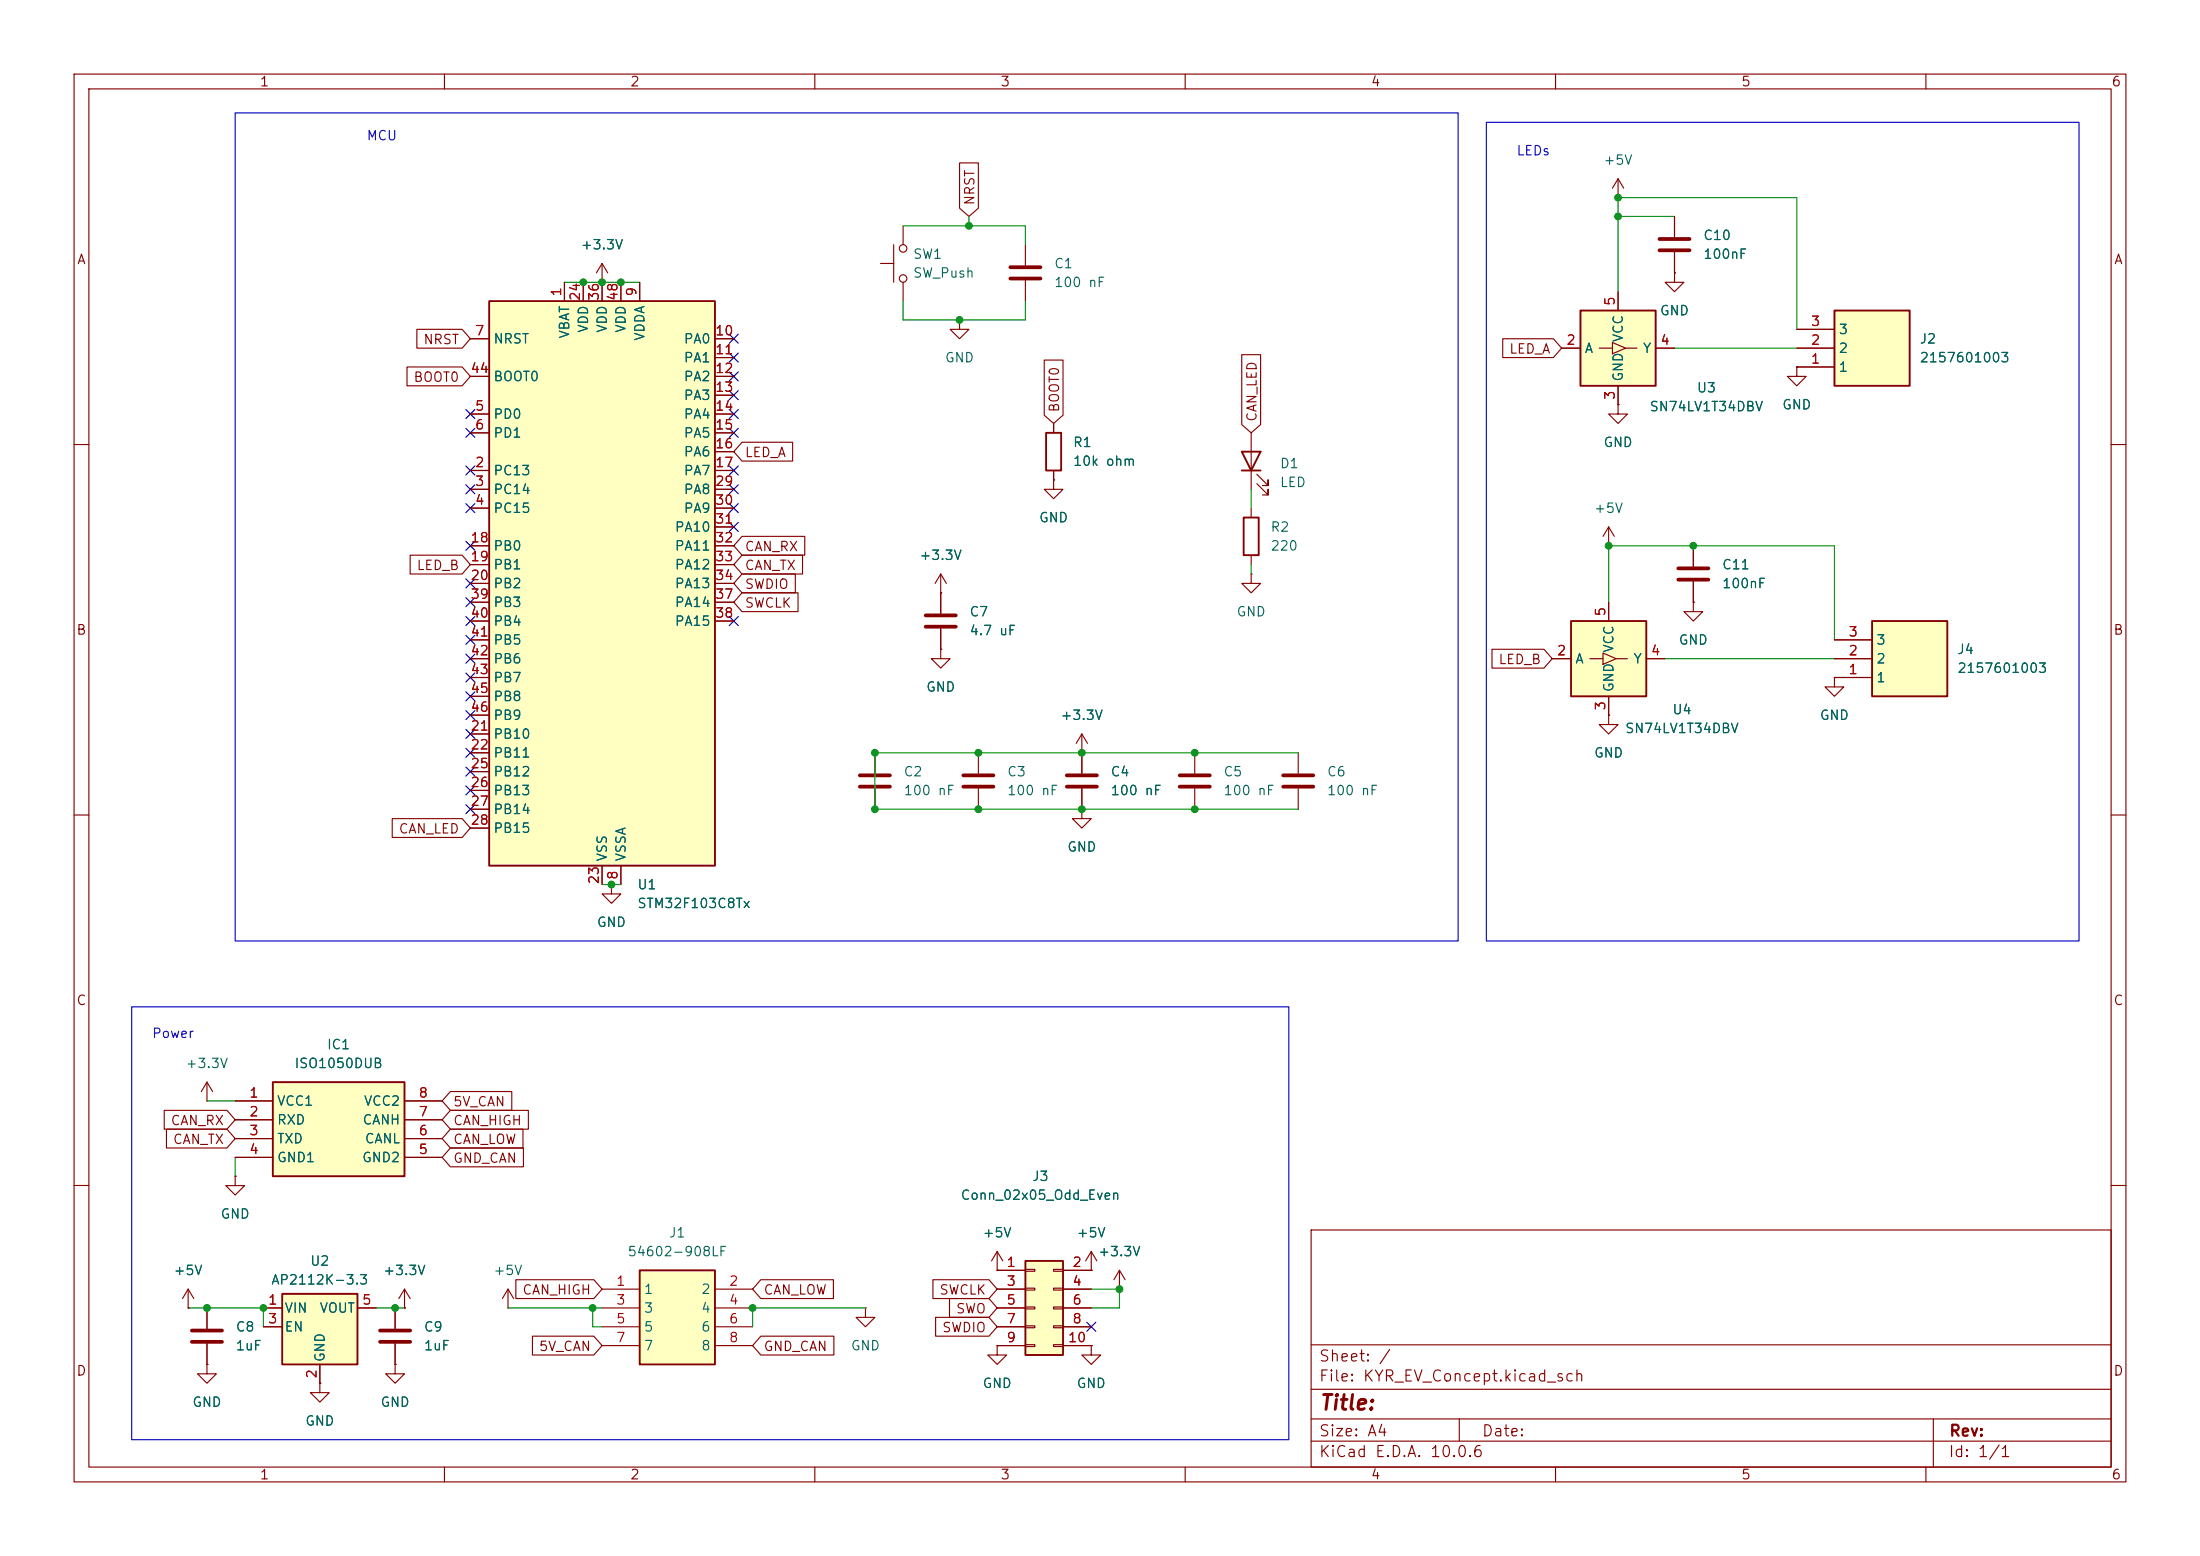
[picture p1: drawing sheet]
<svg xmlns="http://www.w3.org/2000/svg" width="297mm" height="210mm" viewBox="0 0 297 210" stroke-linecap="round" stroke-linejoin="round" font-family="sans-serif">
<g fill="none" stroke="#840000" stroke-width=".15">
<path d="M10 10h277v190h-277zM12 12h273v186h-273zM60 10v2M110 10v2M160 10v2M210 10v2M260 10v2M218.4 54.6v1.3h1.3l-1.3 1.3-1.2-1.3h1.2M218.4 54.6h.1M10 60h2M285 60h2M127 80v2.8"/>
<path d="M127 84.8v2.8M217.2 96.5v1.3h1.2l-1.2 1.3-1.3-1.3h1.3M217.2 96.5h.1M10 110h2M175.3 101.6v2.8M175.3 106.4v2.8M285 110h2M31.7 158.8v1.2h1.3l-1.3 1.3-1.2-1.3h1.2M31.7 158.8h.1M10 160h2M25.4 176.5h.1M25.4 174l-.8 1.3"/>
<path d="M25.4 174l.8 1.3M25.4 174v2.5M27.9 176.5v2.8M54.6 176.5h.1M54.6 174l-.8 1.3M54.6 174l.8 1.3M54.6 174v2.5M177 166h108v32h-108zM285 160h2M27.9 181.4v2.8M60 198v2M110 198v2"/>
<path d="M160 198v2M177 194.5h108M177 191.5h108M177 187.5h108M177 181.5h108M197 191.5v3M210 198v2M260 198v2M261 191.5v6.5"/>
</g>
<path d="M125 83.1h4M125 84.6h4M173.2 104.6h4.1M173.2 106.2h4.1M25.9 179.6h4.1M25.9 181.1h4.1" fill="none" stroke="#840000" stroke-width=".51"/>
<path d="M138.4 170.2h5.1v12.7h-5.1z" fill="#ffffc2"/>
<path d="M138.4 170.2h5.1v12.7h-5.1z" fill="none" stroke="#840000" stroke-width=".25"/>
<g fill="none" stroke="#840000" stroke-width=".15">
<path d="M161.3 101.6v2.8M161.3 106.4v2.8M134.6 171.5h3.8M134.6 174h3.8M134.6 176.5h3.8M134.6 179.1h3.8M138.4 171.3h1.3v.3h-1.3zM138.4 173.9h1.3v.2h-1.3zM138.4 176.4h1.3v.3h-1.3zM138.4 178.9h1.3v.3h-1.3zM142.2 171.3h1.3v.3h-1.3zM142.2 173.9h1.3v.2h-1.3z"/>
<path d="M142.2 176.4h1.3v.3h-1.3zM142.2 178.9h1.3v.3h-1.3zM143.5 171.5h3.8M143.5 174h3.8M143.5 176.5h3.8M143.5 179.1h3.8M134.6 181.6h3.8M138.4 181.5h1.3v.2h-1.3zM142.2 181.5h1.3v.2h-1.3zM143.5 181.6h3.8"/>
</g>
<path d="M159.3 104.6h4M159.3 106.2h4" fill="none" stroke="#840000" stroke-width=".51"/>
<path d="M86.4 171.5h10.1v12.7h-10.1z" fill="#ffffc2"/>
<path d="M86.4 171.5h10.1v12.7h-10.1z" fill="none" stroke="#840000" stroke-width=".25"/>
<path d="M81.3 174h5.1M81.3 176.5h5.1M81.3 179.1h5.1M96.5 174h5.1M96.5 176.5h5.1M96.5 179.1h5.1M81.3 181.6h5.1M96.5 181.6h5.1" fill="none" stroke="#840000" stroke-width=".15"/>
<path d="M36.8 146.1h17.8v12.7h-17.8z" fill="#ffffc2"/>
<path d="M36.8 146.1h17.8v12.7h-17.8z" fill="none" stroke="#840000" stroke-width=".25"/>
<g fill="none" stroke="#840000" stroke-width=".15">
<path d="M242.6 49.5v1.3h1.2l-1.2 1.3-1.3-1.3h1.3M242.6 49.5h.1M27.9 148.6h.1M27.9 146.1l-.7 1.2M27.9 146.1l.8 1.2M27.9 146.1v2.5M31.7 148.6h5.1M31.7 151.1h5.1M31.7 153.7h5.1M31.7 156.2h5.1M54.6 148.6h5.1M54.6 151.1h5.1"/>
<path d="M54.6 153.7h5.1M54.6 156.2h5.1"/>
</g>
<path d="M252.7 83.8h10.2v10.2h-10.2z" fill="#ffffc2"/>
<path d="M252.7 83.8h10.2v10.2h-10.2z" fill="none" stroke="#840000" stroke-width=".25"/>
<path d="M226.1 29.2v2.8M226.1 34v2.8M247.6 91.4h5.1M247.6 88.9h5.1M247.6 86.4h5.1" fill="none" stroke="#840000" stroke-width=".15"/>
<path d="M224 32.3h4.1M224 33.8h4.1" fill="none" stroke="#840000" stroke-width=".51"/>
<path d="M247.6 41.9h10.2v10.2h-10.2z" fill="#ffffc2"/>
<path d="M247.6 41.9h10.2v10.2h-10.2z" fill="none" stroke="#840000" stroke-width=".25"/>
<g fill="none" stroke="#840000" stroke-width=".15">
<path d="M218.4 26.7h.1M218.4 24.1l-.7 1.3M218.4 24.1l.8 1.3M218.4 24.1v2.6M226.1 36.8v1.3h1.2l-1.2 1.3-1.3-1.3h1.3M226.1 36.8h.1M242.6 49.5h5M242.6 47h5M242.6 44.5h5M146 99.1l-.7 1.2M146 99.1l.8 1.2M146 99.1v5.3"/>
<path d="M82.5 119.4v1.3h1.3l-1.3 1.2-1.2-1.2h1.2M82.5 119.4h.1M146 101.6h.1M146 106.4v2.8M53.3 176.5v2.8M68.6 176.5h.1M68.6 174l-.8 1.3M68.6 174l.7 1.3M68.6 174v2.5M53.3 181.4v2.8"/>
</g>
<path d="M144 104.6h4.1M144 106.2h4.1M51.3 179.6h4.1M51.3 181.1h4.1" fill="none" stroke="#840000" stroke-width=".51"/>
<path d="M66 40.6h30.5v76.2h-30.5z" fill="#ffffc2"/>
<path d="M66 40.6h30.5v76.2h-30.5zM141.2 58.4h2.1v5.1h-2.1zM167.6 61h2.6l-1.3 2.5zM167.6 63.5h2.6M167.9 69.9h2v5h-2z" fill="none" stroke="#840000" stroke-width=".25"/>
<g fill="none" stroke="#840000" stroke-width=".15">
<path d="M76.2 38.1v2.5M78.7 38.1v2.5M81.3 38.1h.1M81.3 35.6v5M81.3 35.6l-.8 1.2M81.3 35.6l.7 1.2M83.8 38.1v2.5M86.4 38.1v2.5M118.9 35.6h1.7M120.6 33v5.1M121.9 30.5v2.5M121.9 38.1v2.5"/>
<path d="M138.4 33v2.8M138.4 37.8v2.8M63.5 55.9h2.5M63.5 58.4h2.5M63.5 45.7h2.5M63.5 50.8h2.5M96.5 55.9h2.6M96.5 58.4h2.6M96.5 45.7h2.6M96.5 48.3h2.6M96.5 50.8h2.6M96.5 53.3h2.6"/>
<path d="M129.5 43.2v1.3h1.3l-1.3 1.2-1.2-1.2h1.2M129.5 43.2h.1M142.2 57.2v1.2M168.9 58.4v7.6M63.5 63.5h2.5M63.5 66h2.5M63.5 68.6h2.5M63.5 73.7h2.5M63.5 76.2h2.5M63.5 78.7h2.5M96.5 63.5h2.6M96.5 66h2.6"/>
<path d="M96.5 68.6h2.6M96.5 61h2.6M96.5 73.7h2.6M96.5 76.2h2.6M96.5 78.7h2.6M96.5 71.1h2.6M127 77.5l-.8 1.2M127 77.5l.8 1.2M127 77.5v2.5M142.2 64.8v1.2h1.3l-1.3 1.3-1.2-1.3h1.2M142.2 64.8h.1M142.2 63.5v1.3"/>
<path d="M168.9 77.5v1.2h1.3l-1.3 1.3-1.3-1.3h1.3M168.9 77.5h.1M168.9 68.6v1.3M168.9 74.9v1.3M169.7 65.3l1.5 1.5v-.8v.8h-.8M169.7 64l1.5 1.5v-.7v.7h-.8M217.2 73.7h.1M217.2 71.1l-.8 1.3M217.2 71.1l.7 1.3M217.2 71.1v2.6M63.5 99.1h2.5M63.5 81.3h2.5"/>
<path d="M63.5 83.8h2.5M63.5 86.4h2.5M63.5 88.9h2.5M63.5 91.4h2.5M63.5 94h2.5M63.5 96.5h2.5M96.5 81.3h2.6M96.5 83.8h2.6M127 87.6v1.3h1.3l-1.3 1.3-1.3-1.3h1.3M127 87.6h.1M127 80h.1M63.5 101.6h2.5"/>
<path d="M63.5 104.1h2.5M63.5 106.7h2.5M63.5 109.2h2.5M63.5 111.8h2.5M81.3 116.8v2.6M83.8 116.8v2.6M118.1 101.6v2.8M118.1 106.4v2.8M132.1 101.6v2.8M132.1 106.4v2.8M27.9 184.2v1.2h1.3l-1.3 1.3-1.2-1.3h1.2M27.9 184.2h.1"/>
<path d="M43.2 186.7v1.3h1.2l-1.2 1.2-1.3-1.2h1.3M43.2 186.7h.1M53.3 184.2v1.2h1.3l-1.3 1.3-1.2-1.3h1.2M53.3 184.2h.1"/>
<circle cx="121.9" cy="37.6" r=".51"/>
<circle cx="121.9" cy="33.5" r=".51"/>
</g>
<path d="M136.4 36.1h4.1M136.4 37.6h4.1M116.1 104.6h4M116.1 106.2h4M130 104.6h4.1M130 106.2h4.1" fill="none" stroke="#840000" stroke-width=".51"/>
<path d="M213.4 41.9h10.1v10.2h-10.1z" fill="#ffffc2"/>
<path d="M213.4 41.9h10.1v10.2h-10.1z" fill="none" stroke="#840000" stroke-width=".25"/>
<path d="M218.4 39.4v2.5M210.8 47h2.6M215.9 47h1.8M217.7 46.2l1.8 .8-1.8 .8zM218.4 52.1v2.5M219.5 47h1.5M223.5 47h2.6" fill="none" stroke="#840000" stroke-width=".15"/>
<path d="M212.1 83.8h10.1v10.2h-10.1z" fill="#ffffc2"/>
<path d="M212.1 83.8h10.1v10.2h-10.1z" fill="none" stroke="#840000" stroke-width=".25"/>
<g fill="none" stroke="#840000" stroke-width=".15">
<path d="M228.6 73.7v2.8M228.6 78.5v2.8M209.5 88.9h2.6M214.6 88.9h1.8M216.4 88.1l1.8 .8-1.8 .8zM217.2 81.3v2.5M217.2 94v2.5M218.2 88.9h1.5M222.2 88.9h2.6M228.6 81.3v1.3h1.3l-1.3 1.2-1.3-1.2h1.3M228.6 81.3h.1M247.6 91.4v1.3h1.3l-1.3 1.3-1.2-1.3h1.2"/>
<path d="M247.6 91.4h.1"/>
</g>
<path d="M226.6 76.7h4M226.6 78.2h4" fill="none" stroke="#840000" stroke-width=".51"/>
<path d="M38.1 174.6h10.2v9.6h-10.2z" fill="#ffffc2"/>
<path d="M38.1 174.6h10.2v9.6h-10.2z" fill="none" stroke="#840000" stroke-width=".25"/>
<g fill="none" stroke="#840000" stroke-width=".15">
<path d="M76.2 38.1v2.5M78.7 38.1v2.5M81.3 38.1h.1M81.3 38.1v2.5M83.8 38.1v2.5M86.4 38.1v2.5M129.5 22h2.6v6.1l-1.3 1.1-1.3-1.1zM218.4 39.4v2.5M226.1 36.8h.1M226.1 29.2v2.8M226.1 34v2.8M54.9 49.5h7.5l1.1 1.3-1.1 1.3h-7.5z"/>
<path d="M56.3 44.4h6.1l1.1 1.3-1.1 1.3h-6.1zM63.5 55.9h2.5M63.5 58.4h2.5M63.5 45.7h2.5M63.5 50.8h2.5M96.5 55.9h2.6M96.5 58.4h2.6M96.5 45.7h2.6M96.5 48.3h2.6M96.5 50.8h2.6M96.5 53.3h2.6M100.2 59.7h6.8v2.5h-6.8l-1.1-1.2z"/>
<path d="M141 48.6h2.5v7.4l-1.3 1.2-1.2-1.2zM142.2 57.2v1.2M167.6 47.9h2.6v9.4l-1.3 1.1-1.3-1.1zM202.9 45.7h6.8l1.1 1.3-1.1 1.3h-6.8zM210.8 47h2.6M218.4 54.6h.1M218.4 52.1v2.5M223.5 47h2.6M242.6 49.5h.1M242.6 49.5h5M242.6 47h5M242.6 44.5h5"/>
<path d="M55.4 74.9h7l1.1 1.3-1.1 1.3h-7zM63.5 63.5h2.5M63.5 66h2.5M63.5 68.6h2.5M63.5 73.7h2.5M63.5 76.2h2.5M63.5 78.7h2.5M96.5 63.5h2.6M96.5 66h2.6M96.5 68.6h2.6M96.5 61h2.6M96.5 73.7h2.6"/>
<path d="M96.5 76.2h2.6M96.5 78.7h2.6M96.5 71.1h2.6M100.2 74.9h8.1v2.6h-8.1l-1.1-1.3zM100.2 77.5h7.2v2.5h-7.2l-1.1-1.3zM100.2 72.4h8.4v2.5h-8.4l-1.1-1.2zM142.2 64.8h.1M142.2 63.5v1.3M228.6 73.7v2.8M228.6 78.5v2.8M63.5 91.4h2.5M63.5 88.9h2.5"/>
<path d="M63.5 86.4h2.5M63.5 99.1h2.5M63.5 81.3h2.5M63.5 83.8h2.5M63.5 94h2.5M63.5 96.5h2.5M96.5 81.3h2.6M96.5 83.8h2.6M100.2 80h7.5v2.6h-7.5l-1.1-1.3zM127 80h.1M127 87.6h.1M127 80v2.8"/>
<path d="M127 84.8v2.8M201.4 87.6h7l1.1 1.3-1.1 1.3h-7zM209.5 88.9h2.6M217.2 96.5h.1M217.2 81.3v2.5M217.2 94v2.5M222.2 88.9h2.6M228.6 81.3h.1M247.6 91.4h.1M247.6 91.4h5.1M247.6 88.9h5.1M247.6 86.4h5.1"/>
<path d="M53 110.5h9.4l1.1 1.3-1.1 1.2h-9.4zM63.5 101.6h2.5M63.5 104.1h2.5M63.5 106.7h2.5M63.5 109.2h2.5M63.5 111.8h2.5M81.3 116.8v2.6M82.5 119.4h.1M83.8 116.8v2.6M146 109.2v1.3h1.3l-1.3 1.3-1.2-1.3h1.2M146 109.2h.1M146 101.6h.1"/>
<path d="M146 101.6v2.8M146 106.4v2.8M22.2 149.9h8.4l1.1 1.2-1.1 1.3h-8.4zM22.5 152.4h8.1l1.1 1.3-1.1 1.2h-8.1zM31.7 158.8h.1M31.7 148.6h5.1M31.7 151.1h5.1M31.7 153.7h5.1M31.7 156.2h5.1M54.6 148.6h5.1M54.6 151.1h5.1M54.6 153.7h5.1"/>
<path d="M54.6 156.2h5.1M60.8 149.9h10.5v2.5h-10.5l-1.1-1.3zM60.8 147.3h8.3v2.6h-8.3l-1.1-1.3zM60.8 154.9h9.9v2.6h-9.9l-1.1-1.3zM60.8 152.4h9.8v2.5h-9.8l-1.1-1.2zM25.4 176.5h.1M27.9 176.5v2.8M35.6 176.5h2.5M35.6 179.1h2.5M48.3 176.5h2.5M53.3 176.5v2.8M54.6 176.5h.1"/>
<path d="M69.6 172.7h10.6l1.1 1.3-1.1 1.3h-10.6zM102.7 172.7h9.8v2.6h-9.8l-1.1-1.3zM116.8 176.5v1.3h1.3l-1.3 1.3-1.2-1.3h1.2M116.8 176.5h.1M125.9 172.7h7.6l1.1 1.3-1.1 1.3h-7.6zM126.3 177.8h7.2l1.1 1.3-1.1 1.2h-7.2zM128.2 175.3h5.3l1.1 1.2-1.1 1.3h-5.3zM134.6 171.5h.1M134.6 176.5h3.8M134.6 179.1h3.8M134.6 168.9l-.7 1.3M134.6 168.9l.8 1.3"/>
<path d="M134.6 168.9v2.6M134.6 171.5h3.8M134.6 174h3.8M143.5 176.5h3.8M143.5 179.1h3.8M143.5 171.5h3.8M143.5 174h3.8M147.3 171.5h.1M147.3 168.9l-.7 1.3M147.3 168.9l.8 1.3M147.3 168.9v2.6M151.1 174h.1"/>
<path d="M151.1 171.5l-.7 1.2M151.1 171.5l.8 1.2M151.1 171.5v2.5M27.9 184.2h.1M27.9 181.4v2.8M43.2 186.7h.1M43.2 184.2v2.5M53.3 184.2h.1M53.3 181.4v2.8M71.9 180.3h8.3l1.1 1.3-1.1 1.3h-8.3zM102.7 180.3h9.9v2.6h-9.9l-1.1-1.3zM134.6 181.6v1.3h1.3l-1.3 1.3-1.3-1.3h1.3"/>
<path d="M134.6 181.6h.1M134.6 181.6h3.8M143.5 181.6h3.8M147.3 181.6v1.3h1.3l-1.3 1.3-1.3-1.3h1.3M147.3 181.6h.1"/>
</g>
<g fill="none" stroke="#009600" stroke-width=".15">
<path d="M76.2 38.1h10.2M121.9 30.5h16.5v2.5M130.8 29.2v1.3M218.4 39.4v-12.7h24.2v17.8M218.4 29.2h7.7M121.9 40.6v2.6h16.5v-2.6M226.1 47h16.5M168.9 66v2.6M168.9 76.2v1.3M217.2 81.3v-7.6h30.4v12.7M224.8 88.9h22.8M81.3 119.4h2.5"/>
<path d="M175.3 101.6h-57.2v7.6h57.2M27.9 148.6h3.8M31.7 156.2v2.6M25.4 176.5h10.2v2.6M50.8 176.5h3.8M68.6 176.5h12.7M80 176.5v2.6h1.3M116.8 176.5h-15.2v2.6M147.3 174h3.8v2.5h-3.8"/>
</g>
<g fill="none" stroke="#000084" stroke-width=".15">
<path d="M62.9 57.8l1.2 1.2M62.9 55.3l1.2 1.2M64.1 57.8l-1.2 1.2M64.1 55.3l-1.2 1.2M98.5 45.1l1.2 1.2M98.5 50.2l1.2 1.2M98.5 47.7l1.2 1.2M98.5 55.3l1.2 1.2M98.5 52.7l1.2 1.2M98.5 57.8l1.2 1.2M99.7 45.1l-1.2 1.2M99.7 50.2l-1.2 1.2"/>
<path d="M99.7 47.7l-1.2 1.2M99.7 52.7l-1.2 1.2M99.7 55.3l-1.2 1.2M99.7 57.8l-1.2 1.2M62.9 68l1.2 1.2M62.9 65.4l1.2 1.2M62.9 62.9l1.2 1.2M62.9 73.1l1.2 1.2M62.9 78.1l1.2 1.2M64.1 68l-1.2 1.2M64.1 65.4l-1.2 1.2M64.1 62.9l-1.2 1.2"/>
<path d="M64.1 73.1l-1.2 1.2M64.1 78.1l-1.2 1.2M98.5 68l1.2 1.2M98.5 62.9l1.2 1.2M98.5 65.4l1.2 1.2M98.5 70.5l1.2 1.2M99.7 68l-1.2 1.2M99.7 62.9l-1.2 1.2M99.7 65.4l-1.2 1.2M99.7 70.5l-1.2 1.2M62.9 93.4l1.2 1.2M62.9 83.2l1.2 1.2"/>
<path d="M62.9 85.8l1.2 1.2M62.9 88.3l1.2 1.2M62.9 90.8l1.2 1.2M62.9 98.5l1.2 1.2M62.9 95.9l1.2 1.2M62.9 80.7l1.2 1.2M64.1 93.4l-1.2 1.2M64.1 83.2l-1.2 1.2M64.1 85.8l-1.2 1.2M64.1 88.3l-1.2 1.2M64.1 90.8l-1.2 1.2M64.1 98.5l-1.2 1.2"/>
<path d="M64.1 95.9l-1.2 1.2M64.1 80.7l-1.2 1.2M98.5 83.2l1.2 1.2M99.7 83.2l-1.2 1.2M62.9 106.1l1.2 1.2M62.9 103.5l1.2 1.2M62.9 108.6l1.2 1.2M62.9 101l1.2 1.2M64.1 103.5l-1.2 1.2M64.1 106.1l-1.2 1.2M64.1 108.6l-1.2 1.2M64.1 101l-1.2 1.2"/>
<path d="M146.7 178.5l1.2 1.2M147.9 178.5l-1.2 1.2"/>
</g>
<path d="M31.7 15.2h165.1v111.8h-165.1zM200.7 16.5h80v110.5h-80zM17.8 135.9h156.2v58.4h-156.2z" fill="none" stroke="#0000c2" stroke-width=".15"/>
<g fill="#009600" stroke="#009600" stroke-width=".14">
<circle cx="35.6" cy="176.5" r=".46"/>
<circle cx="27.9" cy="176.5" r=".46"/>
<circle cx="80" cy="176.5" r=".46"/>
<circle cx="53.3" cy="176.5" r=".46"/>
<circle cx="130.8" cy="30.5" r=".46"/>
<circle cx="129.5" cy="43.2" r=".46"/>
<circle cx="78.7" cy="38.1" r=".46"/>
<circle cx="81.3" cy="38.1" r=".46"/>
<circle cx="83.8" cy="38.1" r=".46"/>
<circle cx="101.6" cy="176.5" r=".46"/>
<circle cx="151.1" cy="174" r=".46"/>
<circle cx="218.4" cy="29.2" r=".46"/>
<circle cx="218.4" cy="26.7" r=".46"/>
<circle cx="228.6" cy="73.7" r=".46"/>
<circle cx="217.2" cy="73.7" r=".46"/>
<circle cx="118.1" cy="109.2" r=".46"/>
<circle cx="82.5" cy="119.4" r=".46"/>
<circle cx="118.1" cy="101.6" r=".46"/>
<circle cx="132.1" cy="109.2" r=".46"/>
<circle cx="132.1" cy="101.6" r=".46"/>
<circle cx="146" cy="101.6" r=".46"/>
<circle cx="146" cy="109.2" r=".46"/>
<circle cx="161.3" cy="109.2" r=".46"/>
<circle cx="161.3" cy="101.6" r=".46"/>
</g>
<text font-size="2" fill="#840000" x="178" y="190.8">Title:</text>
<g font-size="1.5" fill="#840000">
<text x="178" y="184.1">Sheet: /</text>
<text x="178" y="186.8">File: KYR_EV_Concept.kicad_sch</text>
<text x="178" y="197">KiCad E.D.A. 10.0.6</text>
<text x="178" y="194.2">Size: A4</text>
<text x="200" y="194.2">Date:</text>
<text x="263" y="197">Id: 1/1</text>
<text x="263" y="194.2">Rev:</text>
</g>
<g font-size="1.3" fill="#840000">
<text x="35" y="12">1</text>
<text x="85" y="12">2</text>
<text x="135" y="12">3</text>
<text x="185" y="12">4</text>
<text x="235" y="12">5</text>
<text x="285" y="12">6</text>
<text x="131.9" y="27.8" transform="rotate(-90 131.9 27.8)">NRST</text>
<text x="10.3" y="36">A</text>
<text x="285.3" y="36">A</text>
<text x="57.1" y="46.8">NRST</text>
<text x="55.7" y="51.9">BOOT0</text>
<text x="203.7" y="48">LED_A</text>
<text x="143.3" y="55.7" transform="rotate(-90 143.3 55.7)">BOOT0</text>
<text x="170" y="57" transform="rotate(-90 170 57)">CAN_LED</text>
<text x="100.5" y="62">LED_A</text>
<text x="56.2" y="77.3">LED_B</text>
<text x="100.5" y="77.3">CAN_TX</text>
<text x="100.5" y="74.7">CAN_RX</text>
<text x="100.5" y="79.8">SWDIO</text>
<text x="100.5" y="82.3">SWCLK</text>
<text x="10.2" y="86">B</text>
<text x="202.2" y="90">LED_B</text>
<text x="285.2" y="86">B</text>
<text x="53.7" y="112.8">CAN_LED</text>
<text x="10.2" y="136">C</text>
<text x="285.2" y="136">C</text>
<text x="61.1" y="149.6">5V_CAN</text>
<text x="23" y="152.2">CAN_RX</text>
<text x="23.3" y="154.7">CAN_TX</text>
<text x="61.1" y="152.2">CAN_HIGH</text>
<text x="61.1" y="154.7">CAN_LOW</text>
<text x="61.1" y="157.3">GND_CAN</text>
<text x="70.4" y="175">CAN_HIGH</text>
<text x="103" y="175">CAN_LOW</text>
<text x="126.7" y="175">SWCLK</text>
<text x="129" y="177.6">SWO</text>
<text x="10.2" y="186">D</text>
<text x="72.7" y="182.7">5V_CAN</text>
<text x="103" y="182.7">GND_CAN</text>
<text x="127.1" y="180.1">SWDIO</text>
<text x="285.2" y="186">D</text>
<text x="35" y="200">1</text>
<text x="85" y="200">2</text>
<text x="135" y="200">3</text>
<text x="185" y="200">4</text>
<text x="235" y="200">5</text>
<text x="285" y="200">6</text>
</g>
<g font-size="1.3" fill="#0000c2">
<text x="49.4" y="19.3">MCU</text>
<text x="204.6" y="21.3">LEDs</text>
<text x="20.4" y="140.4">Power</text>
</g>
<g font-size="1.3" fill="#006464">
<text x="216.4" y="22.6">+5V</text>
<text x="78.3" y="34">+3.3V</text>
<text x="123.2" y="35.3">SW1</text>
<text x="229.9" y="32.7">C10</text>
<text x="229.9" y="35.3">100nF</text>
<text x="123.2" y="37.8">SW_Push</text>
<text x="142.2" y="36.5">C1</text>
<text x="142.2" y="39.1">100 nF</text>
<text x="66.5" y="46.7">NRST</text>
<text x="77.2" y="45.8" transform="rotate(-90 77.2 45.8)">VBAT</text>
<text x="79.7" y="45" transform="rotate(-90 79.7 45)">VDD</text>
<text x="82.2" y="45" transform="rotate(-90 82.2 45)">VDD</text>
<text x="84.8" y="45" transform="rotate(-90 84.8 45)">VDD</text>
<text x="87.3" y="46.1" transform="rotate(-90 87.3 46.1)">VDDA</text>
<text x="92.2" y="46.7">PA0</text>
<text x="213.8" y="48">A</text>
<text x="219.4" y="46.3" transform="rotate(-90 219.4 46.3)">VCC</text>
<text x="221.7" y="48">Y</text>
<text x="224" y="42.9">GND</text>
<text x="248.1" y="48">2</text>
<text x="248.1" y="45.4">3</text>
<text x="259.1" y="46.7">J2</text>
<text x="66.5" y="51.8">BOOT0</text>
<text x="92.2" y="49.2">PA1</text>
<text x="92.2" y="51.8">PA2</text>
<text x="127.5" y="49.2">GND</text>
<text x="219.4" y="51.6" transform="rotate(-90 219.4 51.6)">GND</text>
<text x="229" y="53.3">U3</text>
<text x="248.1" y="50.5">1</text>
<text x="259.1" y="49.2">2157601003</text>
<text x="66.5" y="56.8">PD0</text>
<text x="66.5" y="59.4">PD1</text>
<text x="92.2" y="54.3">PA3</text>
<text x="92.2" y="56.8">PA4</text>
<text x="92.2" y="59.4">PA5</text>
<text x="222.6" y="55.8">SN74LV1T34DBV</text>
<text x="240.5" y="55.6">GND</text>
<text x="66.5" y="64.5">PC13</text>
<text x="92.2" y="61.9">PA6</text>
<text x="92.2" y="64.5">PA7</text>
<text x="144.8" y="60.7">R1</text>
<text x="144.8" y="63.2">10k ohm</text>
<text x="172.7" y="63.5">D1</text>
<text x="216.4" y="60.7">GND</text>
<text x="66.5" y="67">PC14</text>
<text x="66.5" y="69.5">PC15</text>
<text x="92.2" y="67">PA8</text>
<text x="92.2" y="69.5">PA9</text>
<text x="140.2" y="70.8">GND</text>
<text x="172.7" y="66.1">LED</text>
<text x="215.1" y="69.5">+5V</text>
<text x="66.5" y="74.6">PB0</text>
<text x="66.5" y="77.2">PB1</text>
<text x="91" y="72.1">PA10</text>
<text x="91" y="74.6">PA11</text>
<text x="91" y="77.2">PA12</text>
<text x="124" y="75.9">+3.3V</text>
<text x="171.4" y="72.1">R2</text>
<text x="171.4" y="74.6">220</text>
<text x="232.4" y="77.2">C11</text>
<text x="66.5" y="79.7">PB2</text>
<text x="66.5" y="82.2">PB3</text>
<text x="91" y="79.7">PA13</text>
<text x="91" y="82.2">PA14</text>
<text x="130.8" y="83.5">C7</text>
<text x="166.8" y="83.5">GND</text>
<text x="232.4" y="79.7">100nF</text>
<text x="66.5" y="84.8">PB4</text>
<text x="66.5" y="87.3">PB5</text>
<text x="66.5" y="89.9">PB6</text>
<text x="91" y="84.8">PA15</text>
<text x="130.8" y="86.1">4.7 uF</text>
<text x="212.6" y="89.9">A</text>
<text x="218.1" y="88.2" transform="rotate(-90 218.1 88.2)">VCC</text>
<text x="220.4" y="89.9">Y</text>
<text x="226.5" y="87.3">GND</text>
<text x="253.2" y="89.9">2</text>
<text x="253.2" y="87.3">3</text>
<text x="264.1" y="88.6">J4</text>
<text x="66.5" y="92.4">PB7</text>
<text x="66.5" y="94.9">PB8</text>
<text x="124.9" y="93.7">GND</text>
<text x="218.1" y="93.5" transform="rotate(-90 218.1 93.5)">GND</text>
<text x="253.2" y="92.4">1</text>
<text x="264.1" y="91.1">2157601003</text>
<text x="66.5" y="100">PB10</text>
<text x="66.5" y="97.5">PB9</text>
<text x="143.1" y="97.5">+3.3V</text>
<text x="219.3" y="99.3">SN74LV1T34DBV</text>
<text x="225.7" y="96.7">U4</text>
<text x="245.6" y="97.5">GND</text>
<text x="66.5" y="102.6">PB11</text>
<text x="66.5" y="105.1">PB12</text>
<text x="66.5" y="107.6">PB13</text>
<text x="121.9" y="105.1">C2</text>
<text x="121.9" y="107.6">100 nF</text>
<text x="135.9" y="105.1">C3</text>
<text x="135.9" y="107.6">100 nF</text>
<text x="149.8" y="105.1">C4</text>
<text x="149.8" y="107.6">100 nF</text>
<text x="165.1" y="105.1">C5</text>
<text x="165.1" y="107.6">100 nF</text>
<text x="179.1" y="105.1">C6</text>
<text x="179.1" y="107.6">100 nF</text>
<text x="215.1" y="102.6">GND</text>
<text x="66.5" y="110.2">PB14</text>
<text x="66.5" y="112.7">PB15</text>
<text x="82.2" y="116.4" transform="rotate(-90 82.2 116.4)">VSS</text>
<text x="84.8" y="116.4" transform="rotate(-90 84.8 116.4)">VSSA</text>
<text x="144" y="115.3">GND</text>
<text x="80.5" y="125.4">GND</text>
<text x="85.9" y="120.3">U1</text>
<text x="85.9" y="122.9">STM32F103C8Tx</text>
<text x="44.1" y="141.9">IC1</text>
<text x="25" y="144.5">+3.3V</text>
<text x="37.3" y="149.6">VCC1</text>
<text x="39.7" y="144.5">ISO1050DUB</text>
<text x="49" y="149.6">VCC2</text>
<text x="37.3" y="152.1">RXD</text>
<text x="37.3" y="154.6">TXD</text>
<text x="48.9" y="152.1">CANH</text>
<text x="49.2" y="154.6">CANL</text>
<text x="37.3" y="157.2">GND1</text>
<text x="48.8" y="157.2">GND2</text>
<text x="139.2" y="159.7">J3</text>
<text x="29.7" y="164.8">GND</text>
<text x="90.2" y="167.3">J1</text>
<text x="129.6" y="162.3">Conn_02x05_Odd_Even</text>
<text x="132.6" y="167.3">+5V</text>
<text x="145.3" y="167.3">+5V</text>
<text x="23.3" y="172.4">+5V</text>
<text x="36.5" y="173.7">AP2112K-3.3</text>
<text x="41.8" y="171.1">U2</text>
<text x="51.6" y="172.4">+3.3V</text>
<text x="66.5" y="172.4">+5V</text>
<text x="84.6" y="169.9">54602-908LF</text>
<text x="148.2" y="169.9">+3.3V</text>
<text x="38.3" y="177.5">VIN</text>
<text x="43.1" y="177.5">VOUT</text>
<text x="86.8" y="175">1</text>
<text x="86.8" y="177.5">3</text>
<text x="94.6" y="175">2</text>
<text x="94.6" y="177.5">4</text>
<text x="31.7" y="180">C8</text>
<text x="31.7" y="182.6">1uF</text>
<text x="38.3" y="180">EN</text>
<text x="44.1" y="183.9" transform="rotate(-90 44.1 183.9)">GND</text>
<text x="57.1" y="180">C9</text>
<text x="57.1" y="182.6">1uF</text>
<text x="86.8" y="180">5</text>
<text x="86.8" y="182.6">7</text>
<text x="94.6" y="180">6</text>
<text x="94.6" y="182.6">8</text>
<text x="114.8" y="182.6">GND</text>
<text x="25.9" y="190.2">GND</text>
<text x="51.3" y="190.2">GND</text>
<text x="132.6" y="187.7">GND</text>
<text x="145.3" y="187.7">GND</text>
<text x="41.1" y="192.7">GND</text>
</g>
<g font-size="1.3" fill="#a90000">
<text x="76.1" y="40.1" transform="rotate(-90 76.1 40.1)">1</text>
<text x="78.6" y="40.7" transform="rotate(-90 78.6 40.7)">24</text>
<text x="81.1" y="40.7" transform="rotate(-90 81.1 40.7)">36</text>
<text x="83.7" y="40.7" transform="rotate(-90 83.7 40.7)">48</text>
<text x="86.2" y="40.1" transform="rotate(-90 86.2 40.1)">9</text>
<text x="218.3" y="41.4" transform="rotate(-90 218.3 41.4)">5</text>
<text x="64" y="45.6">7</text>
<text x="96.5" y="45.6">10</text>
<text x="211.4" y="46.9">2</text>
<text x="224.1" y="46.9">4</text>
<text x="244.4" y="46.9">2</text>
<text x="244.4" y="44.3">3</text>
<text x="63.4" y="50.7">44</text>
<text x="96.5" y="48.1">11</text>
<text x="96.5" y="50.7">12</text>
<text x="96.5" y="53.2">13</text>
<text x="244.4" y="49.4">1</text>
<text x="64" y="55.7">5</text>
<text x="64" y="58.3">6</text>
<text x="96.5" y="55.7">14</text>
<text x="96.5" y="58.3">15</text>
<text x="218.3" y="54.1" transform="rotate(-90 218.3 54.1)">3</text>
<text x="64" y="63.4">2</text>
<text x="64" y="65.9">3</text>
<text x="96.5" y="60.8">16</text>
<text x="96.5" y="63.4">17</text>
<text x="96.5" y="65.9">29</text>
<text x="64" y="68.4">4</text>
<text x="96.5" y="68.4">30</text>
<text x="96.5" y="71">31</text>
<text x="63.4" y="73.5">18</text>
<text x="63.4" y="76.1">19</text>
<text x="96.5" y="73.5">32</text>
<text x="96.5" y="76.1">33</text>
<text x="63.4" y="78.6">20</text>
<text x="63.4" y="81.1">39</text>
<text x="63.4" y="83.7">40</text>
<text x="96.5" y="78.6">34</text>
<text x="96.5" y="81.1">37</text>
<text x="96.5" y="83.7">38</text>
<text x="217" y="83.3" transform="rotate(-90 217 83.3)">5</text>
<text x="63.4" y="86.2">41</text>
<text x="63.4" y="88.8">42</text>
<text x="210.1" y="88.8">2</text>
<text x="222.8" y="88.8">4</text>
<text x="249.5" y="88.8">2</text>
<text x="249.5" y="86.2">3</text>
<text x="63.4" y="91.3">43</text>
<text x="63.4" y="93.8">45</text>
<text x="217" y="96" transform="rotate(-90 217 96)">3</text>
<text x="249.5" y="91.3">1</text>
<text x="63.4" y="98.9">21</text>
<text x="63.4" y="101.5">22</text>
<text x="63.4" y="96.4">46</text>
<text x="63.4" y="104">25</text>
<text x="63.4" y="106.5">26</text>
<text x="63.4" y="109.1">27</text>
<text x="63.4" y="111.6">28</text>
<text x="81.1" y="119.4" transform="rotate(-90 81.1 119.4)">23</text>
<text x="83.7" y="118.8" transform="rotate(-90 83.7 118.8)">8</text>
<text x="33.6" y="148.5">1</text>
<text x="56.4" y="148.5">8</text>
<text x="33.6" y="151">2</text>
<text x="33.6" y="153.5">3</text>
<text x="56.4" y="153.5">6</text>
<text x="56.4" y="151">7</text>
<text x="33.6" y="156.1">4</text>
<text x="56.4" y="156.1">5</text>
<text x="83.1" y="173.9">1</text>
<text x="98.3" y="173.9">2</text>
<text x="135.8" y="171.3">1</text>
<text x="135.8" y="173.9">3</text>
<text x="144.7" y="171.3">2</text>
<text x="144.7" y="173.9">4</text>
<text x="36.1" y="176.4">1</text>
<text x="36.1" y="178.9">3</text>
<text x="48.8" y="176.4">5</text>
<text x="83.1" y="176.4">3</text>
<text x="83.1" y="178.9">5</text>
<text x="98.3" y="176.4">4</text>
<text x="98.3" y="178.9">6</text>
<text x="135.8" y="176.4">5</text>
<text x="135.8" y="178.9">7</text>
<text x="144.7" y="176.4">6</text>
<text x="144.7" y="178.9">8</text>
<text x="83.1" y="181.5">7</text>
<text x="98.3" y="181.5">8</text>
<text x="135.8" y="181.5">9</text>
<text x="144.1" y="181.5">10</text>
<text x="43" y="186.2" transform="rotate(-90 43 186.2)">2</text>
</g>
</svg>
